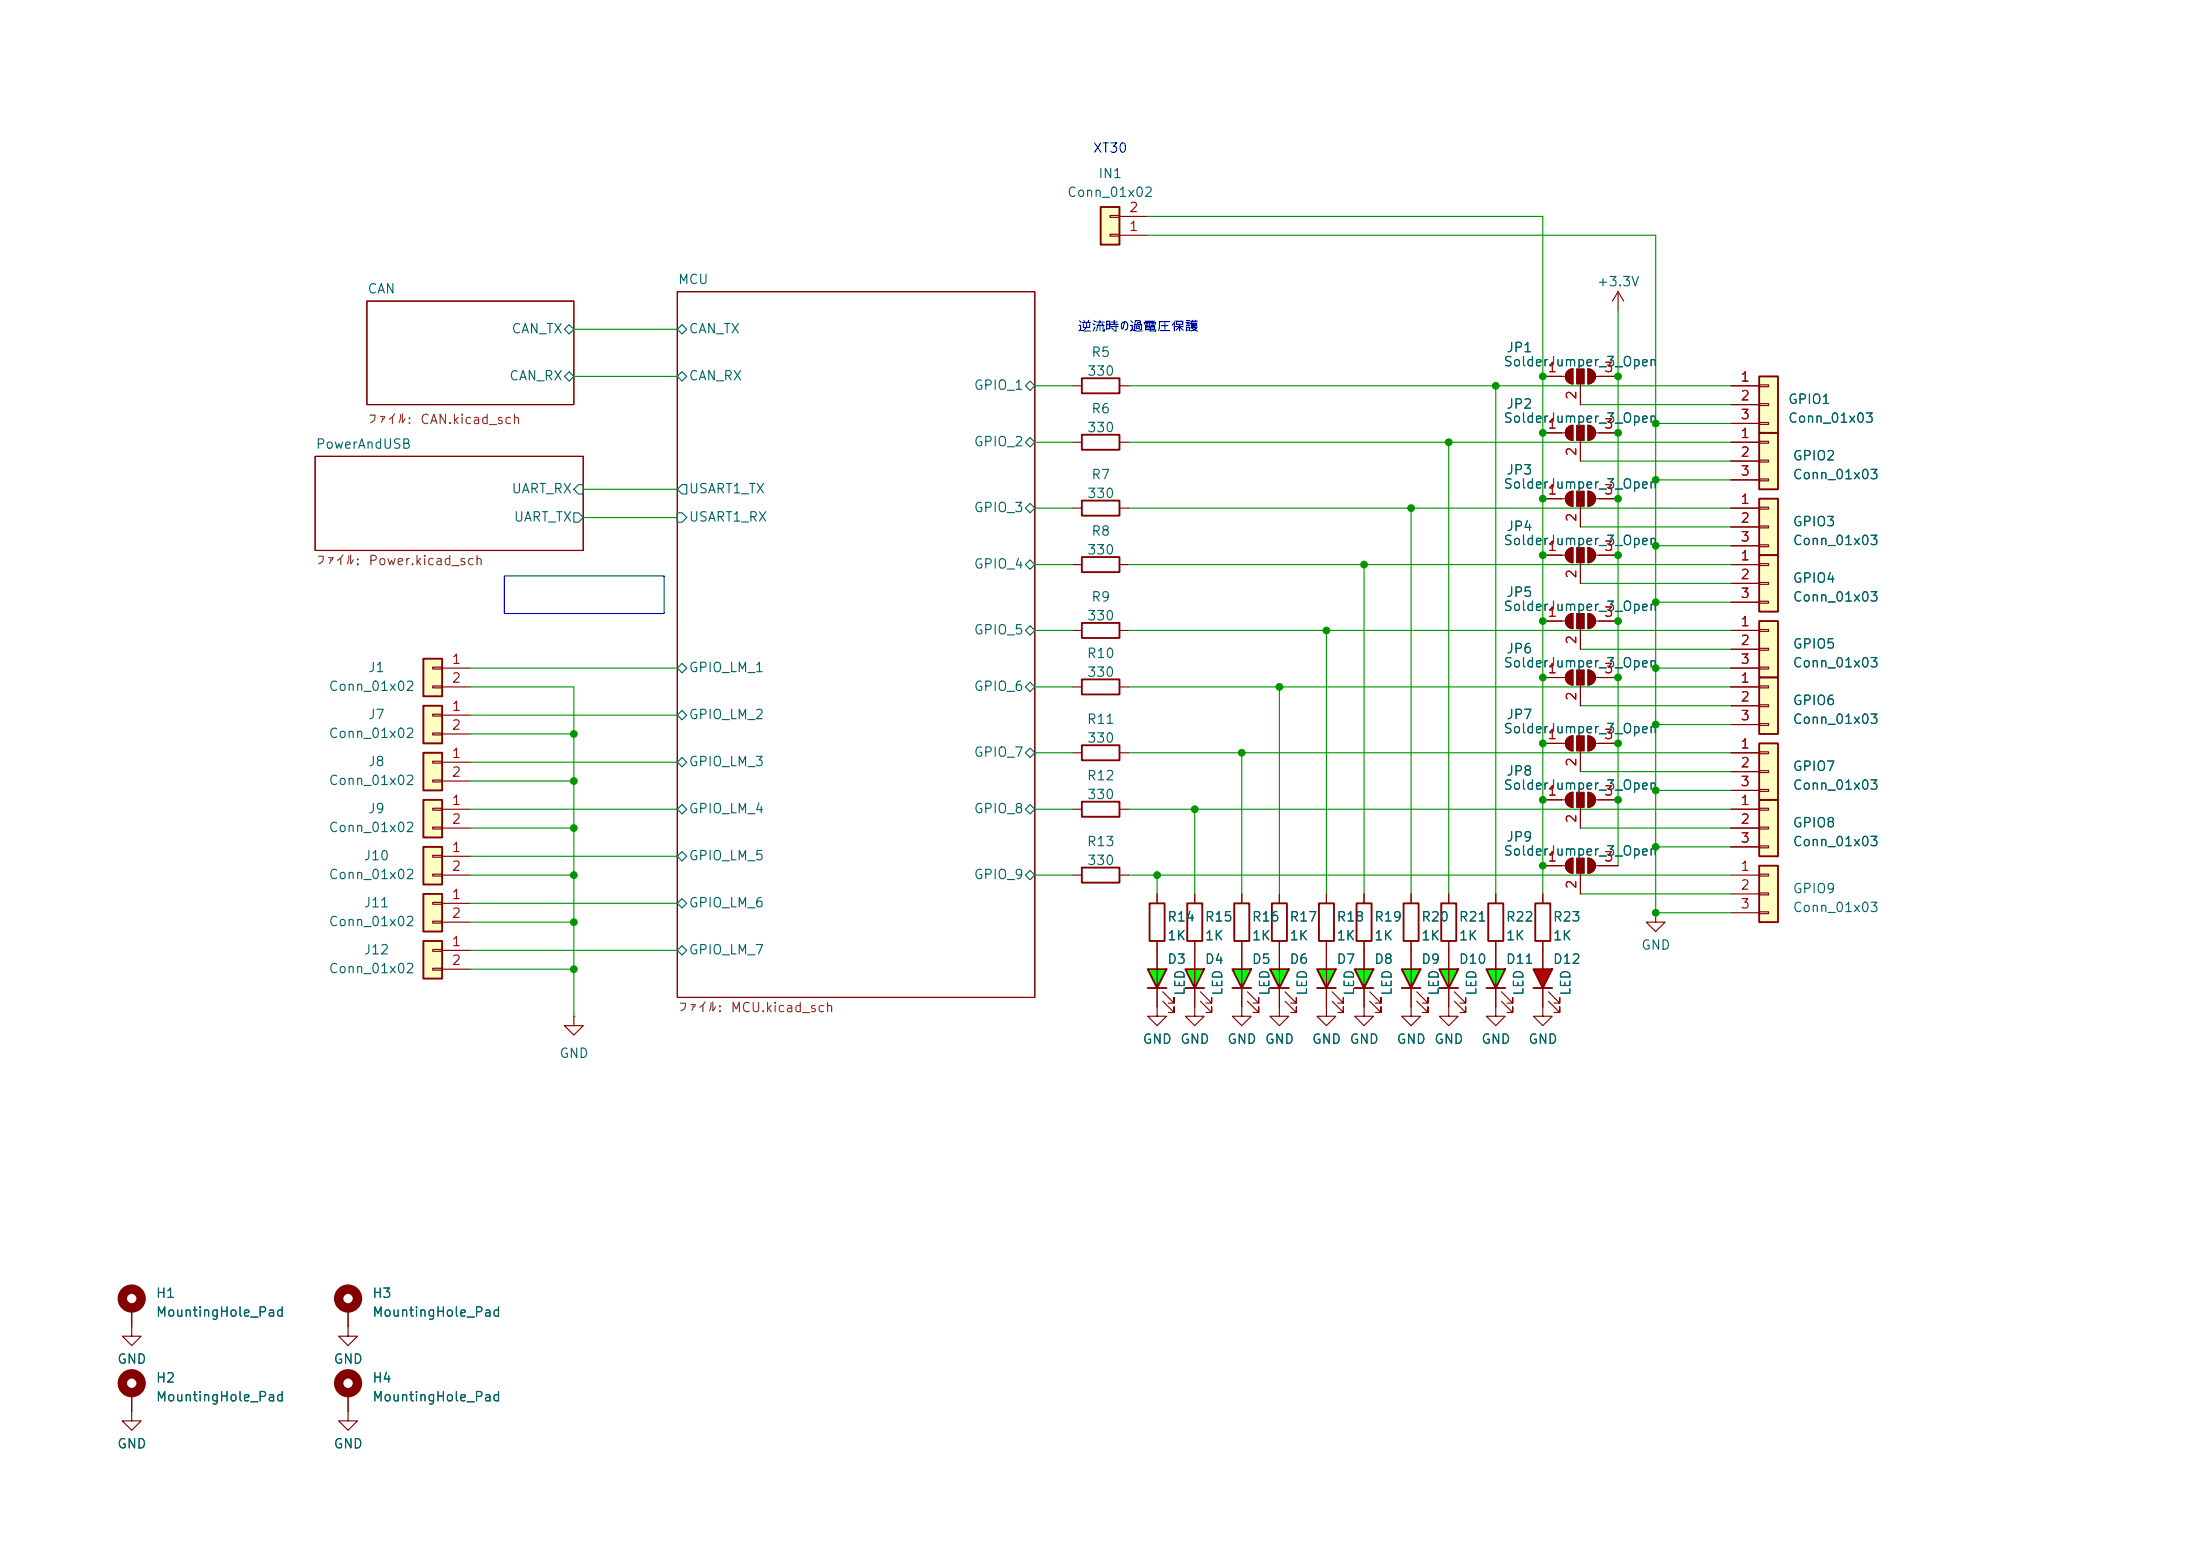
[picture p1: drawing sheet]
<svg xmlns="http://www.w3.org/2000/svg" width="297mm" height="210mm" viewBox="0 0 297 210" stroke-linecap="round" stroke-linejoin="round" font-family="sans-serif">
<path d="M91.4 39.4h48.3v95.2h-48.3zM49.5 40.6h28v14h-28zM42.5 61.6h36.2v12.7h-36.2z" fill="none" stroke="#840000" stroke-width=".15"/>
<g fill="none" stroke="#006464" stroke-width=".15">
<path d="M76.2 44.5l.6-.7 .7 .7-.7 .6zM76.2 50.8l.6-.6 .7 .6-.7 .6zM91.4 50.8l.7-.6 .6 .6-.6 .6zM91.4 44.5l.7-.7 .6 .7-.6 .6zM138.4 59.7l.7-.6 .6 .6-.6 .6zM139.1 51.4l.6 .7-.6 .6-.7-.6zM77.5 69.2h.6l.6 .7-.6 .6h-.6zM77.5 66l.6-.6h.6v1.3h-.6zM91.4 69.2h.7l.6 .7-.6 .6h-.7zM92.1 65.4h.6v1.3h-.6l-.7-.7zM138.4 68.6l.7-.7 .6 .7-.6 .6zM138.4 76.2l.7-.6 .6 .6-.6 .6z"/>
<path d="M91.4 96.5l.7-.6 .6 .6-.6 .7zM91.4 90.2l.7-.7 .6 .7-.6 .6zM138.4 92.7l.7-.6 .6 .6-.6 .6zM138.4 85.1l.7-.6 .6 .6-.6 .6zM91.4 109.2l.7-.6 .6 .6-.6 .7zM91.4 102.9l.7-.7 .6 .7-.6 .6zM91.4 115.6l.7-.7 .6 .7-.6 .6zM138.4 118.1l.7-.6 .6 .6-.6 .6zM139.1 101l.6 .6-.6 .6-.7-.6zM139.1 108.6l.6 .6-.6 .7-.7-.7zM91.4 128.3l.7-.7 .6 .7-.6 .6zM91.4 121.9l.7-.6 .6 .6-.6 .7z"/>
</g>
<path d="M57.1 127h2.6v5.1h-2.6z" fill="#ffffc2"/>
<path d="M57.1 127h2.6v5.1h-2.6z" fill="none" stroke="#840000" stroke-width=".25"/>
<path d="M58.4 128.1h1.3v.3h-1.3zM58.4 130.7h1.3v.2h-1.3zM59.7 128.3h3.8M59.7 130.8h3.8" fill="none" stroke="#840000" stroke-width=".15"/>
<path d="M57.1 114.3h2.6v5.1h-2.6z" fill="#ffffc2"/>
<path d="M57.1 114.3h2.6v5.1h-2.6z" fill="none" stroke="#840000" stroke-width=".25"/>
<path d="M58.4 115.4h1.3v.3h-1.3zM58.4 118h1.3v.2h-1.3zM59.7 115.6h3.8M59.7 118.1h3.8" fill="none" stroke="#840000" stroke-width=".15"/>
<path d="M57.1 108h2.6v5h-2.6z" fill="#ffffc2"/>
<path d="M57.1 108h2.6v5h-2.6z" fill="none" stroke="#840000" stroke-width=".25"/>
<path d="M58.4 109.1h1.3v.2h-1.3zM58.4 111.6h1.3v.3h-1.3zM59.7 109.2h3.8M59.7 111.8h3.8" fill="none" stroke="#840000" stroke-width=".15"/>
<path d="M57.1 120.7h2.6v5h-2.6z" fill="#ffffc2"/>
<path d="M146 75.2h5.1v2h-5.1zM146 84.1h5.1v2h-5.1zM146 91.7h5.1v2h-5.1zM146 108.2h5.1v2h-5.1zM146 117.1h5.1v2h-5.1zM146 100.6h5.1v2h-5.1zM57.1 120.7h2.6v5h-2.6zM178.1 121.9h2v5.1h-2z" fill="none" stroke="#840000" stroke-width=".25"/>
<g fill="none" stroke="#840000" stroke-width=".15">
<path d="M144.8 76.2h1.2M151.1 76.2h1.3M144.8 85.1h1.2M144.8 92.7h1.2M151.1 85.1h1.3M151.1 92.7h1.3M144.8 109.2h1.2M144.8 118.1h1.2M144.8 101.6h1.2M151.1 109.2h1.3M151.1 118.1h1.3M151.1 101.6h1.3"/>
<path d="M58.4 121.8h1.3v.2h-1.3zM58.4 124.3h1.3v.3h-1.3zM59.7 121.9h3.8M59.7 124.5h3.8M179.1 120.7v1.2M179.1 127v1.3M17.8 176.5v3.8h1.2l-1.2 1.3-1.3-1.3h1.3M47 176.5v3.8h1.3l-1.3 1.3-1.3-1.3h1.3M17.8 188v3.8h1.2l-1.2 1.2-1.3-1.2h1.3M47 188v3.8h1.3l-1.3 1.2-1.3-1.2h1.3"/>
</g>
<g fill="none" stroke="#840000" stroke-width="1.3">
<circle cx="17.8" cy="175.3" r="1.27"/>
<circle cx="47" cy="175.3" r="1.27"/>
<circle cx="17.8" cy="186.7" r="1.27"/>
<circle cx="47" cy="186.7" r="1.27"/>
</g>
<path d="M148.6 27.9h2.5v5.1h-2.5z" fill="#ffffc2"/>
<path d="M148.6 27.9h2.5v5.1h-2.5zM146 51.1h5.1v2h-5.1zM146 58.7h5.1v2h-5.1zM146 67.6h5.1v2h-5.1zM166.6 121.9h2.1v5.1h-2.1zM171.7 121.9h2v5.1h-2zM183.1 121.9h2.1v5.1h-2.1zM189.5 121.9h2v5.1h-2zM194.6 121.9h2v5.1h-2z" fill="none" stroke="#840000" stroke-width=".25"/>
<g fill="none" stroke="#840000" stroke-width=".15">
<path d="M149.9 31.6h1.2v.3h-1.2zM149.9 29.1h1.2v.2h-1.2zM151.1 31.8h3.8M151.1 29.2h3.8M218.4 39.4l-.7 1.2M218.4 39.4l.8 1.2M218.4 39.4v2.5M144.8 52.1h1.2M144.8 59.7h1.2M151.1 52.1h1.3M151.1 59.7h1.3M208.3 50.8h3"/>
<path d="M211.6 50.1l.4-.3h.3v2a1.02 1.02 0 0 1-.9-.6 1.02 1.02 0 0 1 .2-1.1zM213.4 51.8v2.8M214.4 49.8a1.02 1.02 0 0 1 1 1 1.02 1.02 0 0 1-1 1zM215.4 50.8h3M144.8 68.6h1.2M151.1 68.6h1.3M167.6 120.7v1.2M167.6 127v1.3M172.7 120.7v1.2M172.7 127v1.3M184.1 120.7v1.2M184.1 127v1.3"/>
<path d="M190.5 120.7v1.2M190.5 127v1.3M195.6 120.7v1.2M195.6 127v1.3"/>
</g>
<g fill="#840000" stroke="#840000" stroke-width=".15">
<path d="M211.6 50.1l.4-.3h.3v2a1.02 1.02 0 0 1-.9-.6 1.02 1.02 0 0 1 .2-1.1z"/>
<path d="M212.9 49.8h1v2h-1z"/>
<path d="M214.4 49.8a1.02 1.02 0 0 1 1 1 1.02 1.02 0 0 1-1 1z"/>
</g>
<path d="M177.8 130.8h2.5l-1.2 2.6z" fill="#0f0"/>
<g fill="none" stroke="#840000" stroke-width=".15">
<path d="M208.3 58.4h3M211.6 57.7l.4-.2 .3-.1v2a1.02 1.02 0 0 1-.9-.6 1.02 1.02 0 0 1 .2-1.1zM213.4 59.4v2.8M214.4 57.4a1.02 1.02 0 0 1 1 1 1.02 1.02 0 0 1-1 1zM215.4 58.4h3M208.3 74.9h3M208.3 67.3h3M211.6 74.2l.4-.2 .3-.1v2a1.02 1.02 0 0 1-.9-.6 1.02 1.02 0 0 1 .2-1.1zM211.6 66.6l.4-.2 .3-.1v2a1.02 1.02 0 0 1-.9-.6 1.02 1.02 0 0 1 .2-1.1zM213.4 68.3v2.8M213.4 75.9v2.8M214.4 73.9a1.02 1.02 0 0 1 1 1 1.02 1.02 0 0 1-1 1z"/>
<path d="M214.4 66.3a1.02 1.02 0 0 1 1 1 1.02 1.02 0 0 1-1 1zM215.4 74.9h3M215.4 67.3h3M179.1 128.3v7.6M179.8 135.1l1.6 1.6v-.8v.8h-.8M179.8 133.9l1.6 1.5v-.8v.8h-.8"/>
</g>
<path d="M177.8 130.8h2.5l-1.2 2.6zM177.8 133.4h2.5" fill="none" stroke="#840000" stroke-width=".25"/>
<g fill="#840000" stroke="#840000" stroke-width=".15">
<path d="M211.6 57.7l.4-.2 .3-.1v2a1.02 1.02 0 0 1-.9-.6 1.02 1.02 0 0 1 .2-1.1z"/>
<path d="M212.9 57.4h1v2h-1z"/>
<path d="M214.4 57.4a1.02 1.02 0 0 1 1 1 1.02 1.02 0 0 1-1 1z"/>
<path d="M211.6 74.2l.4-.2 .3-.1v2a1.02 1.02 0 0 1-.9-.6 1.02 1.02 0 0 1 .2-1.1z"/>
<path d="M212.9 73.9h1v2h-1z"/>
<path d="M214.4 73.9a1.02 1.02 0 0 1 1 1 1.02 1.02 0 0 1-1 1z"/>
<path d="M211.6 66.6l.4-.2 .3-.1v2a1.02 1.02 0 0 1-.9-.6 1.02 1.02 0 0 1 .2-1.1z"/>
<path d="M212.9 66.3h1v2h-1z"/>
<path d="M214.4 66.3a1.02 1.02 0 0 1 1 1 1.02 1.02 0 0 1-1 1z"/>
</g>
<path d="M237.5 83.8h2.5v7.6h-2.5z" fill="#ffffc2"/>
<path d="M237.5 83.8h2.5v7.6h-2.5z" fill="none" stroke="#840000" stroke-width=".25"/>
<path d="M233.7 85.1h3.8M233.7 87.6h3.8M233.7 90.2h3.8M237.5 85h1.3v.2h-1.3zM237.5 87.5h1.3v.3h-1.3zM237.5 90h1.3v.3h-1.3z" fill="none" stroke="#840000" stroke-width=".15"/>
<path d="M237.5 108h2.5v7.6h-2.5z" fill="#ffffc2"/>
<path d="M237.5 108h2.5v7.6h-2.5z" fill="none" stroke="#840000" stroke-width=".25"/>
<path d="M233.7 109.2h3.8M233.7 111.8h3.8M233.7 114.3h3.8M237.5 109.1h1.3v.2h-1.3zM237.5 111.6h1.3v.3h-1.3zM237.5 114.2h1.3v.2h-1.3z" fill="none" stroke="#840000" stroke-width=".15"/>
<path d="M237.5 100.3h2.5v7.7h-2.5z" fill="#ffffc2"/>
<path d="M237.5 100.3h2.5v7.7h-2.5z" fill="none" stroke="#840000" stroke-width=".25"/>
<path d="M233.7 101.6h3.8M233.7 104.1h3.8M233.7 106.7h3.8M237.5 101.5h1.3v.2h-1.3zM237.5 104h1.3v.3h-1.3zM237.5 106.6h1.3v.2h-1.3z" fill="none" stroke="#840000" stroke-width=".15"/>
<path d="M237.5 116.8h2.5v7.7h-2.5z" fill="#ffffc2"/>
<path d="M237.5 116.8h2.5v7.7h-2.5z" fill="none" stroke="#840000" stroke-width=".25"/>
<path d="M233.7 118.1h3.8M237.5 118h1.3v.2h-1.3zM172.7 135.9v1.3h1.3l-1.3 1.2-1.3-1.2h1.3M233.7 120.7h3.8M233.7 123.2h3.8M237.5 120.5h1.3v.3h-1.3zM237.5 123.1h1.3v.2h-1.3z" fill="none" stroke="#840000" stroke-width=".15"/>
<path d="M237.5 67.3h2.5v7.6h-2.5z" fill="#ffffc2"/>
<path d="M237.5 67.3h2.5v7.6h-2.5z" fill="none" stroke="#840000" stroke-width=".25"/>
<path d="M233.7 68.6h3.8M233.7 71.1h3.8M233.7 73.7h3.8M237.5 68.5h1.3v.2h-1.3zM237.5 71h1.3v.2h-1.3zM237.5 73.5h1.3v.3h-1.3z" fill="none" stroke="#840000" stroke-width=".15"/>
<path d="M237.5 74.9h2.5v7.7h-2.5z" fill="#ffffc2"/>
<path d="M237.5 74.9h2.5v7.7h-2.5z" fill="none" stroke="#840000" stroke-width=".25"/>
<path d="M233.7 76.2h3.8M233.7 78.7h3.8M237.5 76.1h1.3v.2h-1.3zM237.5 78.6h1.3v.3h-1.3zM233.7 81.3h3.8M237.5 81.2h1.3v.2h-1.3z" fill="none" stroke="#840000" stroke-width=".15"/>
<path d="M237.5 58.4h2.5v7.6h-2.5z" fill="#ffffc2"/>
<path d="M237.5 58.4h2.5v7.6h-2.5z" fill="none" stroke="#840000" stroke-width=".25"/>
<path d="M233.7 59.7h3.8M237.5 59.6h1.3v.2h-1.3zM233.7 62.2h3.8M233.7 64.8h3.8M237.5 62.1h1.3v.3h-1.3zM237.5 64.6h1.3v.3h-1.3z" fill="none" stroke="#840000" stroke-width=".15"/>
<path d="M237.5 50.8h2.5v7.6h-2.5z" fill="#ffffc2"/>
<path d="M237.5 50.8h2.5v7.6h-2.5z" fill="none" stroke="#840000" stroke-width=".25"/>
<path d="M233.7 52.1h3.8M233.7 54.6h3.8M233.7 57.2h3.8M237.5 51.9h1.3v.3h-1.3zM237.5 54.5h1.3v.2h-1.3zM237.5 57h1.3v.3h-1.3zM190.5 135.9v1.3h1.3l-1.3 1.2-1.3-1.2h1.3" fill="none" stroke="#840000" stroke-width=".15"/>
<path d="M182.9 130.8h2.5l-1.3 2.6z" fill="#0f0"/>
<path d="M179.1 135.9v1.3h1.2l-1.2 1.2-1.3-1.2h1.3M184.1 128.3v7.6M184.9 135.1l1.5 1.6v-.8v.8h-.7M184.9 133.9l1.5 1.5v-.8v.8h-.7" fill="none" stroke="#840000" stroke-width=".15"/>
<path d="M182.9 130.8h2.5l-1.3 2.6zM182.9 133.4h2.5" fill="none" stroke="#840000" stroke-width=".25"/>
<path d="M189.2 130.8h2.6l-1.3 2.6z" fill="#0f0"/>
<path d="M184.1 135.9v1.3h1.3l-1.3 1.2-1.2-1.2h1.2M190.5 128.3v7.6M191.3 135.1l1.5 1.6v-.8v.8h-.8M191.3 133.9l1.5 1.5v-.8v.8h-.8" fill="none" stroke="#840000" stroke-width=".15"/>
<path d="M189.2 130.8h2.6l-1.3 2.6zM189.2 133.4h2.6" fill="none" stroke="#840000" stroke-width=".25"/>
<path d="M171.4 130.8h2.6l-1.3 2.6z" fill="#0f0"/>
<g fill="none" stroke="#840000" stroke-width=".15">
<path d="M208.3 83.8h3M208.3 91.4h3M211.6 83.1l.4-.2 .3-.1v2a1.02 1.02 0 0 1-.9-.6 1.02 1.02 0 0 1 .2-1.1zM211.6 90.7l.4-.2 .3-.1v2.1a1.02 1.02 0 0 1-.9-.7 1.02 1.02 0 0 1 .2-1.1zM213.4 84.8v2.8M213.4 92.5v2.8M214.4 82.8a1.02 1.02 0 0 1 1 1 1.02 1.02 0 0 1-1 1zM214.4 90.4a1.02 1.02 0 0 1 1 1 1.02 1.02 0 0 1-1 1.1zM215.4 83.8h3M215.4 91.4h3M156.2 135.9v1.3h1.3l-1.3 1.2-1.3-1.2h1.3M156.2 120.7v1.2"/>
<path d="M156.2 127v1.3M161.3 135.9v1.3h1.3l-1.3 1.2-1.3-1.2h1.3M161.3 120.7v1.2M161.3 127v1.3M167.6 135.9v1.3h1.3l-1.3 1.2-1.2-1.2h1.2M172.7 128.3v7.6M173.5 135.1l1.5 1.6v-.8v.8h-.8M173.5 133.9l1.5 1.5v-.8v.8h-.8"/>
</g>
<path d="M155.2 121.9h2v5.1h-2zM160.3 121.9h2v5.1h-2zM171.4 130.8h2.6l-1.3 2.6zM171.4 133.4h2.6" fill="none" stroke="#840000" stroke-width=".25"/>
<g fill="#840000" stroke="#840000" stroke-width=".15">
<path d="M211.6 83.1l.4-.2 .3-.1v2a1.02 1.02 0 0 1-.9-.6 1.02 1.02 0 0 1 .2-1.1z"/>
<path d="M212.9 82.8h1v2h-1z"/>
<path d="M214.4 82.8a1.02 1.02 0 0 1 1 1 1.02 1.02 0 0 1-1 1z"/>
<path d="M211.6 90.7l.4-.2 .3-.1v2.1a1.02 1.02 0 0 1-.9-.7 1.02 1.02 0 0 1 .2-1.1z"/>
<path d="M212.9 90.4h1v2.1h-1z"/>
<path d="M214.4 90.4a1.02 1.02 0 0 1 1 1 1.02 1.02 0 0 1-1 1.1z"/>
</g>
<path d="M160 130.8h2.6l-1.3 2.6z" fill="#0f0"/>
<path d="M161.3 128.3v7.6M162.1 135.1l1.5 1.6v-.8v.8h-.8M162.1 133.9l1.5 1.5v-.8v.8h-.8" fill="none" stroke="#840000" stroke-width=".15"/>
<path d="M160 130.8h2.6l-1.3 2.6zM160 133.4h2.6" fill="none" stroke="#840000" stroke-width=".25"/>
<path d="M166.4 130.8h2.5l-1.3 2.6z" fill="#0f0"/>
<path d="M167.6 128.3v7.6M168.4 135.1l1.5 1.6v-.8v.8h-.7M168.4 133.9l1.5 1.5v-.8v.8h-.7" fill="none" stroke="#840000" stroke-width=".15"/>
<path d="M166.4 130.8h2.5l-1.3 2.6zM166.4 133.4h2.5" fill="none" stroke="#840000" stroke-width=".25"/>
<path d="M154.9 130.8h2.6l-1.3 2.6z" fill="#0f0"/>
<path d="M156.2 128.3v7.6M157 135.1l1.5 1.6v-.8v.8h-.8M157 133.9l1.5 1.5v-.8v.8h-.8M195.6 135.9v1.3h1.2l-1.2 1.2-1.3-1.2h1.3M201.9 135.9v1.3h1.3l-1.3 1.2-1.2-1.2h1.2M208.3 135.9v1.3h1.2l-1.2 1.2-1.3-1.2h1.3" fill="none" stroke="#840000" stroke-width=".15"/>
<path d="M154.9 130.8h2.6l-1.3 2.6zM154.9 133.4h2.6" fill="none" stroke="#840000" stroke-width=".25"/>
<path d="M194.3 130.8h2.5l-1.2 2.6z" fill="#0f0"/>
<path d="M195.6 128.3v7.6M196.3 135.1l1.6 1.6v-.8v.8h-.8M196.3 133.9l1.6 1.5v-.8v.8h-.8" fill="none" stroke="#840000" stroke-width=".15"/>
<path d="M194.3 130.8h2.5l-1.2 2.6zM194.3 133.4h2.5" fill="none" stroke="#840000" stroke-width=".25"/>
<path d="M200.7 130.8h2.5l-1.3 2.6z" fill="#0f0"/>
<path d="M201.9 128.3v7.6M202.7 135.1l1.5 1.6v-.8v.8h-.7M202.7 133.9l1.5 1.5v-.8v.8h-.7" fill="none" stroke="#840000" stroke-width=".15"/>
<path d="M200.7 130.8h2.5l-1.3 2.6zM200.7 133.4h2.5" fill="none" stroke="#840000" stroke-width=".25"/>
<path d="M207 130.8h2.5l-1.2 2.6z" fill="#f00"/>
<g fill="none" stroke="#840000" stroke-width=".15">
<path d="M211.6 99.6l.4-.2 .3-.1v2a1.02 1.02 0 0 1-.9-.6 1.02 1.02 0 0 1 .2-1.1zM214.4 99.3a1.02 1.02 0 0 1 1 1 1.02 1.02 0 0 1-1 1zM208.3 116.8h3M208.3 108h3M208.3 100.3h3M211.6 116.1l.4-.2 .3-.1v2.1a1.02 1.02 0 0 1-.9-.7 1.02 1.02 0 0 1 .2-1.1zM211.6 107.2l.4-.2 .3-.1v2.1a1.02 1.02 0 0 1-.9-.7 1.02 1.02 0 0 1 .2-1.1zM213.4 101.3v2.8M213.4 109v2.8M213.4 117.9v2.8M214.4 115.8a1.02 1.02 0 0 1 1 1 1.02 1.02 0 0 1-1 1.1zM214.4 106.9a1.02 1.02 0 0 1 1 1.1 1.02 1.02 0 0 1-1 1z"/>
<path d="M215.4 116.8h3M215.4 108h3M215.4 100.3h3M77.5 137.2v1.2h1.2l-1.2 1.3-1.3-1.3h1.3M77.5 137.2h.1M201.9 120.7v1.2M201.9 127v1.3M208.3 120.7v1.2M208.3 127v8.9M209 135.1l1.6 1.6v-.8v.8h-.8M209 133.9l1.6 1.5v-.8v.8h-.8M223.5 123.2v1.3h1.3l-1.3 1.2-1.3-1.2h1.3"/>
</g>
<path d="M200.9 121.9h2v5.1h-2zM207 130.8h2.5l-1.2 2.6zM207 133.4h2.5M207.3 121.9h2v5.1h-2z" fill="none" stroke="#840000" stroke-width=".25"/>
<g fill="#840000" stroke="#840000" stroke-width=".15">
<path d="M211.6 116.1l.4-.2 .3-.1v2.1a1.02 1.02 0 0 1-.9-.7 1.02 1.02 0 0 1 .2-1.1z"/>
<path d="M212.9 115.8h1v2.1h-1z"/>
<path d="M214.4 115.8a1.02 1.02 0 0 1 1 1 1.02 1.02 0 0 1-1 1.1z"/>
<path d="M211.6 107.2l.4-.2 .3-.1v2.1a1.02 1.02 0 0 1-.9-.7 1.02 1.02 0 0 1 .2-1.1z"/>
<path d="M212.9 106.9h1v2.1h-1z"/>
<path d="M214.4 106.9a1.02 1.02 0 0 1 1 1.1 1.02 1.02 0 0 1-1 1z"/>
<path d="M211.6 99.6l.4-.2 .3-.1v2a1.02 1.02 0 0 1-.9-.6 1.02 1.02 0 0 1 .2-1.1z"/>
<path d="M212.9 99.3h1v2h-1z"/>
<path d="M214.4 99.3a1.02 1.02 0 0 1 1 1 1.02 1.02 0 0 1-1 1z"/>
</g>
<path d="M57.1 101.6h2.6v5.1h-2.6z" fill="#ffffc2"/>
<path d="M57.1 101.6h2.6v5.1h-2.6z" fill="none" stroke="#840000" stroke-width=".25"/>
<path d="M58.4 102.7h1.3v.3h-1.3zM58.4 105.3h1.3v.2h-1.3zM59.7 102.9h3.8M59.7 105.4h3.8" fill="none" stroke="#840000" stroke-width=".15"/>
<path d="M57.1 95.3h2.6v5h-2.6z" fill="#ffffc2"/>
<path d="M57.1 95.3h2.6v5h-2.6z" fill="none" stroke="#840000" stroke-width=".25"/>
<path d="M58.4 96.4h1.3v.2h-1.3zM58.4 98.9h1.3v.3h-1.3zM59.7 96.5h3.8M59.7 99.1h3.8" fill="none" stroke="#840000" stroke-width=".15"/>
<path d="M57.1 88.9h2.6v5.1h-2.6z" fill="#ffffc2"/>
<path d="M57.1 88.9h2.6v5.1h-2.6z" fill="none" stroke="#840000" stroke-width=".25"/>
<path d="M58.4 90h1.3v.3h-1.3zM58.4 92.6h1.3v.2h-1.3zM59.7 90.2h3.8M59.7 92.7h3.8" fill="none" stroke="#840000" stroke-width=".15"/>
<path d="M237.5 91.4h2.5v7.7h-2.5z" fill="#ffffc2"/>
<path d="M237.5 91.4h2.5v7.7h-2.5z" fill="none" stroke="#840000" stroke-width=".25"/>
<g fill="none" stroke="#840000" stroke-width=".15">
<path d="M208.3 50.8h2.5M208.3 58.4h2.5M213.4 52.1v2.5M213.4 59.7v2.5M215.9 50.8h2.5M215.9 58.4h2.5M233.7 59.7h3.8M233.7 52.1h3.8M233.7 54.6h3.8M233.7 57.2h3.8M208.3 74.9h2.5M208.3 67.3h2.5"/>
<path d="M213.4 68.6v2.5M213.4 76.2v2.5M215.9 74.9h2.5M215.9 67.3h2.5M233.7 68.6h3.8M233.7 71.1h3.8M233.7 73.7h3.8M233.7 76.2h3.8M233.7 78.7h3.8M233.7 62.2h3.8M233.7 64.8h3.8M208.3 83.8h2.5"/>
<path d="M208.3 91.4h2.5M213.4 85.1v2.5M213.4 92.7v2.6M215.9 83.8h2.5M215.9 91.4h2.5M233.7 92.7h3.8M233.7 95.3h3.8M233.7 97.8h3.8M233.7 85.1h3.8M233.7 87.6h3.8M233.7 90.2h3.8M233.7 81.3h3.8"/>
<path d="M237.5 92.6h1.3v.2h-1.3zM237.5 95.1h1.3v.3h-1.3zM237.5 97.7h1.3v.2h-1.3zM208.3 108h2.5M208.3 100.3h2.5M208.3 116.8h2.5M213.4 101.6v2.5M213.4 109.2v2.6M213.4 118.1v2.6M215.9 108h2.5M215.9 100.3h2.5M215.9 116.8h2.5"/>
<path d="M233.7 109.2h3.8M233.7 111.8h3.8M233.7 114.3h3.8M233.7 101.6h3.8M233.7 104.1h3.8M233.7 106.7h3.8M156.2 120.7v1.2M156.2 127v3.8M156.2 133.4v2.5M161.3 120.7v1.2M161.3 127v3.8M161.3 133.4v2.5"/>
<path d="M167.6 120.7v1.2M167.6 127v3.8M167.6 133.4v2.5M172.7 120.7v1.2M172.7 127v3.8M172.7 133.4v2.5M179.1 120.7v1.2M179.1 127v3.8M179.1 133.4v2.5M184.1 120.7v1.2M184.1 127v3.8M184.1 133.4v2.5"/>
<path d="M190.5 120.7v1.2M190.5 127v3.8M190.5 133.4v2.5M195.6 120.7v1.2M195.6 127v3.8M195.6 133.4v2.5M201.9 120.7v1.2M201.9 127v3.8M201.9 133.4v2.5M208.3 120.7v1.2M208.3 127v3.8M208.3 133.4v2.5"/>
<path d="M17.8 176.5v2.6M47 176.5v2.6M17.8 188v2.5M47 188v2.5"/>
</g>
<g fill="none" stroke="#009600" stroke-width=".15">
<path d="M154.9 29.2h53.4v91.5M154.9 31.8h68.6v91.4h10.2M77.5 44.5h13.9M77.5 50.8h13.9M139.7 52.1h5.1M139.7 59.7h5.1M152.4 52.1h81.3M152.4 59.7h81.3M195.6 59.7v61M201.9 52.1v68.6M213.4 54.6h20.3M218.4 41.9v74.9"/>
<path d="M223.5 57.2h10.2M78.7 69.9h12.7M78.7 66h12.7M139.7 76.2h5.1M139.7 68.6h5.1M152.4 76.2h81.3M152.4 68.6h81.3M184.1 76.2v44.5M190.5 68.6v52.1M213.4 71.1h20.3M213.4 78.7h20.3M213.4 62.2h20.3"/>
<path d="M223.5 73.7h10.2M223.5 64.8h10.2M63.5 92.7h14v44.5M63.5 90.2h27.9M63.5 96.5h27.9M63.5 99.1h14M139.7 85.1h5.1M139.7 92.7h5.1M152.4 85.1h81.3M152.4 92.7h81.3M172.7 92.7v28M179.1 85.1v35.6"/>
<path d="M213.4 95.3h20.3M213.4 87.6h20.3M223.5 90.2h10.2M223.5 81.3h10.2M223.5 97.8h10.2M63.5 109.2h27.9M63.5 118.1h14M63.5 102.9h27.9M63.5 111.8h14M63.5 115.6h27.9M63.5 105.4h14M139.7 109.2h5.1"/>
<path d="M139.7 101.6h5.1M139.7 118.1h5.1M152.4 109.2h81.3M152.4 101.6h81.3M152.4 118.1h81.3M156.2 118.1v2.6M161.3 109.2v11.5M167.6 101.6v19.1M213.4 111.8h20.3M213.4 104.1h20.3M223.5 114.3h10.2M223.5 106.7h10.2"/>
<path d="M63.5 130.8h14M63.5 121.9h27.9M63.5 128.3h27.9M63.5 124.5h14M213.4 120.7h20.3"/>
</g>
<path d="M68.1 77.7h21.6v5.1h-21.6z" fill="none" stroke="#0000c2" stroke-width=".15"/>
<g fill="#009600" stroke="#009600" stroke-width=".14">
<circle cx="208.3" cy="58.4" r=".46"/>
<circle cx="208.3" cy="50.8" r=".46"/>
<circle cx="201.9" cy="52.1" r=".46"/>
<circle cx="195.6" cy="59.7" r=".46"/>
<circle cx="223.5" cy="57.2" r=".46"/>
<circle cx="218.4" cy="50.8" r=".46"/>
<circle cx="218.4" cy="58.4" r=".46"/>
<circle cx="223.5" cy="64.8" r=".46"/>
<circle cx="218.4" cy="67.3" r=".46"/>
<circle cx="223.5" cy="73.7" r=".46"/>
<circle cx="208.3" cy="67.3" r=".46"/>
<circle cx="208.3" cy="83.8" r=".46"/>
<circle cx="208.3" cy="74.9" r=".46"/>
<circle cx="190.5" cy="68.6" r=".46"/>
<circle cx="208.3" cy="108" r=".46"/>
<circle cx="218.4" cy="108" r=".46"/>
<circle cx="208.3" cy="116.8" r=".46"/>
<circle cx="218.4" cy="83.8" r=".46"/>
<circle cx="223.5" cy="81.3" r=".46"/>
<circle cx="218.4" cy="74.9" r=".46"/>
<circle cx="218.4" cy="91.4" r=".46"/>
<circle cx="208.3" cy="91.4" r=".46"/>
<circle cx="223.5" cy="97.8" r=".46"/>
<circle cx="223.5" cy="90.2" r=".46"/>
<circle cx="208.3" cy="100.3" r=".46"/>
<circle cx="218.4" cy="100.3" r=".46"/>
<circle cx="161.3" cy="109.2" r=".46"/>
<circle cx="77.5" cy="99.1" r=".46"/>
<circle cx="77.5" cy="105.4" r=".46"/>
<circle cx="77.5" cy="111.8" r=".46"/>
<circle cx="77.5" cy="118.1" r=".46"/>
<circle cx="77.5" cy="124.5" r=".46"/>
<circle cx="77.5" cy="130.8" r=".46"/>
<circle cx="184.1" cy="76.2" r=".46"/>
<circle cx="223.5" cy="114.3" r=".46"/>
<circle cx="223.5" cy="123.2" r=".46"/>
<circle cx="223.5" cy="106.7" r=".46"/>
<circle cx="179.1" cy="85.1" r=".46"/>
<circle cx="172.7" cy="92.7" r=".46"/>
<circle cx="167.6" cy="101.6" r=".46"/>
<circle cx="156.2" cy="118.1" r=".46"/>
</g>
<g font-size="1.3" fill="#0000c2">
<text x="147.5" y="20.9">XT30</text>
<text x="145.4" y="45.1">逆流時の過電圧保護</text>
</g>
<g font-size="1.3" fill="#006464">
<text x="144" y="26.9">Conn_01x02</text>
<text x="148.2" y="24.4">IN1</text>
<text x="49.5" y="39.9">CAN</text>
<text x="91.4" y="38.7">MCU</text>
<text x="215.5" y="39">+3.3V</text>
<text x="69" y="45.3">CAN_TX</text>
<text x="92.9" y="45.3">CAN_TX</text>
<text x="203.3" y="47.9">JP1</text>
<text x="68.7" y="51.7">CAN_RX</text>
<text x="92.9" y="51.7">CAN_RX</text>
<text x="131.4" y="52.9">GPIO_1</text>
<text x="146.7" y="51">330</text>
<text x="147.2" y="48.5">R5</text>
<text x="202.9" y="49.8">SolderJumper_3_Open</text>
<text x="146.7" y="58.6">330</text>
<text x="147.2" y="56.1">R6</text>
<text x="202.9" y="57.4">SolderJumper_3_Open</text>
<text x="203.3" y="55.5">JP2</text>
<text x="241.3" y="57.4">Conn_01x03</text>
<text x="241.3" y="54.8">GPIO1</text>
<text x="42.5" y="60.9">PowerAndUSB</text>
<text x="131.4" y="60.6">GPIO_2</text>
<text x="147.2" y="65">R7</text>
<text x="203.3" y="64.4">JP3</text>
<text x="241.9" y="65">Conn_01x03</text>
<text x="241.9" y="62.5">GPIO2</text>
<text x="69" y="66.9">UART_RX</text>
<text x="69.3" y="70.7">UART_TX</text>
<text x="92.9" y="70.7">USART1_RX</text>
<text x="92.9" y="66.9">USART1_TX</text>
<text x="131.4" y="69.4">GPIO_3</text>
<text x="146.7" y="67.5">330</text>
<text x="202.9" y="66.3">SolderJumper_3_Open</text>
<text x="203.3" y="72">JP4</text>
<text x="241.9" y="71.3">GPIO3</text>
<text x="131.4" y="77.1">GPIO_4</text>
<text x="146.7" y="75.2">330</text>
<text x="147.2" y="72.6">R8</text>
<text x="202.9" y="73.9">SolderJumper_3_Open</text>
<text x="241.9" y="73.9">Conn_01x03</text>
<text x="147.2" y="81.5">R9</text>
<text x="202.9" y="82.8">SolderJumper_3_Open</text>
<text x="203.3" y="80.9">JP5</text>
<text x="241.9" y="81.5">Conn_01x03</text>
<text x="241.9" y="79">GPIO4</text>
<text x="131.4" y="86">GPIO_5</text>
<text x="146.6" y="89.1">R10</text>
<text x="146.7" y="84">330</text>
<text x="203.3" y="88.5">JP6</text>
<text x="241.9" y="87.9">GPIO5</text>
<text x="44.3" y="93.6">Conn_01x02</text>
<text x="49.6" y="91">J1</text>
<text x="92.9" y="91">GPIO_LM_1</text>
<text x="131.4" y="93.6">GPIO_6</text>
<text x="146.7" y="91.7">330</text>
<text x="202.9" y="90.4">SolderJumper_3_Open</text>
<text x="241.9" y="90.4">Conn_01x03</text>
<text x="241.9" y="95.5">GPIO6</text>
<text x="44.3" y="99.9">Conn_01x02</text>
<text x="49.6" y="97.4">J7</text>
<text x="92.9" y="97.4">GPIO_LM_2</text>
<text x="146.6" y="98">R11</text>
<text x="146.7" y="100.6">330</text>
<text x="202.9" y="99.3">SolderJumper_3_Open</text>
<text x="203.3" y="97.4">JP7</text>
<text x="241.9" y="98">Conn_01x03</text>
<text x="44.3" y="106.3">Conn_01x02</text>
<text x="49.6" y="103.7">J8</text>
<text x="92.9" y="103.7">GPIO_LM_3</text>
<text x="131.4" y="102.5">GPIO_7</text>
<text x="146.6" y="105.6">R12</text>
<text x="202.9" y="106.9">SolderJumper_3_Open</text>
<text x="203.3" y="105">JP8</text>
<text x="241.9" y="106.9">Conn_01x03</text>
<text x="241.9" y="104.4">GPIO7</text>
<text x="44.3" y="112.6">Conn_01x02</text>
<text x="49.6" y="110.1">J9</text>
<text x="92.9" y="110.1">GPIO_LM_4</text>
<text x="131.4" y="110.1">GPIO_8</text>
<text x="146.7" y="108.2">330</text>
<text x="203.3" y="113.9">JP9</text>
<text x="241.9" y="112">GPIO8</text>
<text x="44.3" y="119">Conn_01x02</text>
<text x="49" y="116.4">J10</text>
<text x="92.9" y="116.4">GPIO_LM_5</text>
<text x="131.4" y="119">GPIO_9</text>
<text x="146.6" y="114.5">R13</text>
<text x="146.7" y="117.1">330</text>
<text x="202.9" y="115.8">SolderJumper_3_Open</text>
<text x="241.9" y="114.5">Conn_01x03</text>
<text x="44.3" y="125.3">Conn_01x02</text>
<text x="49" y="122.8">J11</text>
<text x="92.9" y="122.8">GPIO_LM_6</text>
<text x="157.5" y="124.7">R14</text>
<text x="162.6" y="124.7">R15</text>
<text x="168.9" y="124.7">R16</text>
<text x="174" y="124.7">R17</text>
<text x="180.3" y="124.7">R18</text>
<text x="185.4" y="124.7">R19</text>
<text x="191.8" y="124.7">R20</text>
<text x="196.9" y="124.7">R21</text>
<text x="203.2" y="124.7">R22</text>
<text x="209.6" y="124.7">R23</text>
<text x="241.9" y="123.4">Conn_01x03</text>
<text x="241.9" y="120.9">GPIO9</text>
<text x="44.3" y="131.7">Conn_01x02</text>
<text x="49" y="129.1">J12</text>
<text x="92.9" y="129.1">GPIO_LM_7</text>
<text x="157.5" y="127.2">1K</text>
<text x="157.5" y="130.4">D3</text>
<text x="162.6" y="127.2">1K</text>
<text x="162.6" y="130.4">D4</text>
<text x="168.9" y="127.2">1K</text>
<text x="168.9" y="130.4">D5</text>
<text x="174" y="127.2">1K</text>
<text x="174" y="130.4">D6</text>
<text x="180.3" y="127.2">1K</text>
<text x="180.3" y="130.4">D7</text>
<text x="185.4" y="127.2">1K</text>
<text x="185.4" y="130.4">D8</text>
<text x="191.8" y="127.2">1K</text>
<text x="191.8" y="130.4">D9</text>
<text x="196.9" y="127.2">1K</text>
<text x="196.9" y="130.4">D10</text>
<text x="203.2" y="127.2">1K</text>
<text x="203.2" y="130.4">D11</text>
<text x="209.6" y="127.2">1K</text>
<text x="209.6" y="130.4">D12</text>
<text x="221.5" y="128.5">GND</text>
<text x="160.2" y="134.5" transform="rotate(-90 160.2 134.5)">LED</text>
<text x="165.3" y="134.5" transform="rotate(-90 165.3 134.5)">LED</text>
<text x="171.7" y="134.5" transform="rotate(-90 171.7 134.5)">LED</text>
<text x="176.8" y="134.5" transform="rotate(-90 176.8 134.5)">LED</text>
<text x="183.1" y="134.5" transform="rotate(-90 183.1 134.5)">LED</text>
<text x="188.2" y="134.5" transform="rotate(-90 188.2 134.5)">LED</text>
<text x="194.5" y="134.5" transform="rotate(-90 194.5 134.5)">LED</text>
<text x="199.6" y="134.5" transform="rotate(-90 199.6 134.5)">LED</text>
<text x="206" y="134.5" transform="rotate(-90 206 134.5)">LED</text>
<text x="212.3" y="134.5" transform="rotate(-90 212.3 134.5)">LED</text>
<text x="75.4" y="143.1">GND</text>
<text x="154.2" y="141.2">GND</text>
<text x="159.3" y="141.2">GND</text>
<text x="165.6" y="141.2">GND</text>
<text x="170.7" y="141.2">GND</text>
<text x="177" y="141.2">GND</text>
<text x="182.1" y="141.2">GND</text>
<text x="188.5" y="141.2">GND</text>
<text x="193.5" y="141.2">GND</text>
<text x="199.9" y="141.2">GND</text>
<text x="206.2" y="141.2">GND</text>
<text x="21" y="175.5">H1</text>
<text x="21" y="178">MountingHole_Pad</text>
<text x="50.2" y="175.5">H3</text>
<text x="50.2" y="178">MountingHole_Pad</text>
<text x="15.7" y="184.4">GND</text>
<text x="45" y="184.4">GND</text>
<text x="21" y="186.9">H2</text>
<text x="21" y="189.5">MountingHole_Pad</text>
<text x="50.2" y="186.9">H4</text>
<text x="50.2" y="189.5">MountingHole_Pad</text>
<text x="15.7" y="195.8">GND</text>
<text x="45" y="195.8">GND</text>
</g>
<g font-size="1.3" fill="#a90000">
<text x="152.3" y="29">2</text>
<text x="152.3" y="31.5">1</text>
<text x="208.8" y="50.5">1</text>
<text x="216.5" y="50.5">3</text>
<text x="234.9" y="51.8">1</text>
<text x="208.8" y="58.2">1</text>
<text x="213.1" y="54" transform="rotate(-90 213.1 54)">2</text>
<text x="216.5" y="58.2">3</text>
<text x="234.9" y="59.4">1</text>
<text x="234.9" y="54.4">2</text>
<text x="234.9" y="56.9">3</text>
<text x="213.1" y="61.7" transform="rotate(-90 213.1 61.7)">2</text>
<text x="234.9" y="62">2</text>
<text x="234.9" y="64.5">3</text>
<text x="208.8" y="67.1">1</text>
<text x="213.1" y="70.6" transform="rotate(-90 213.1 70.6)">2</text>
<text x="216.5" y="67.1">3</text>
<text x="234.9" y="68.3">1</text>
<text x="234.9" y="70.9">2</text>
<text x="208.8" y="74.7">1</text>
<text x="216.5" y="74.7">3</text>
<text x="234.9" y="73.4">3</text>
<text x="234.9" y="75.9">1</text>
<text x="208.8" y="83.6">1</text>
<text x="213.1" y="78.2" transform="rotate(-90 213.1 78.2)">2</text>
<text x="216.5" y="83.6">3</text>
<text x="234.9" y="78.5">2</text>
<text x="234.9" y="81">3</text>
<text x="60.9" y="89.9">1</text>
<text x="213.1" y="87.1" transform="rotate(-90 213.1 87.1)">2</text>
<text x="234.9" y="84.8">1</text>
<text x="234.9" y="87.4">2</text>
<text x="234.9" y="89.9">3</text>
<text x="60.9" y="92.5">2</text>
<text x="208.8" y="91.2">1</text>
<text x="213.1" y="94.7" transform="rotate(-90 213.1 94.7)">2</text>
<text x="216.5" y="91.2">3</text>
<text x="234.9" y="92.5">1</text>
<text x="234.9" y="95">2</text>
<text x="60.9" y="96.3">1</text>
<text x="60.9" y="98.8">2</text>
<text x="208.8" y="100.1">1</text>
<text x="216.5" y="100.1">3</text>
<text x="234.9" y="101.3">1</text>
<text x="234.9" y="97.5">3</text>
<text x="60.9" y="102.6">1</text>
<text x="60.9" y="105.2">2</text>
<text x="208.8" y="107.7">1</text>
<text x="213.1" y="103.6" transform="rotate(-90 213.1 103.6)">2</text>
<text x="216.5" y="107.7">3</text>
<text x="234.9" y="103.9">2</text>
<text x="234.9" y="106.4">3</text>
<text x="60.9" y="109">1</text>
<text x="60.9" y="111.5">2</text>
<text x="213.1" y="111.2" transform="rotate(-90 213.1 111.2)">2</text>
<text x="234.9" y="109">1</text>
<text x="234.9" y="111.5">2</text>
<text x="60.9" y="115.3">1</text>
<text x="60.9" y="117.9">2</text>
<text x="208.8" y="116.6">1</text>
<text x="216.5" y="116.6">3</text>
<text x="234.9" y="114">3</text>
<text x="234.9" y="117.9">1</text>
<text x="60.9" y="121.7">1</text>
<text x="60.9" y="124.2">2</text>
<text x="213.1" y="120.1" transform="rotate(-90 213.1 120.1)">2</text>
<text x="234.9" y="120.4">2</text>
<text x="234.9" y="122.9">3</text>
<text x="60.9" y="128">1</text>
<text x="60.9" y="130.6">2</text>
</g>
<g font-size="1.3" fill="#725600">
<text x="49.5" y="57.6">ファイル:</text>
<text x="56.6" y="57.6">CAN.kicad_sch</text>
<text x="42.5" y="76.6">ファイル:</text>
<text x="49.6" y="76.6">Power.kicad_sch</text>
<text x="91.4" y="136.9">ファイル:</text>
<text x="98.5" y="136.9">MCU.kicad_sch</text>
</g>
</svg>
